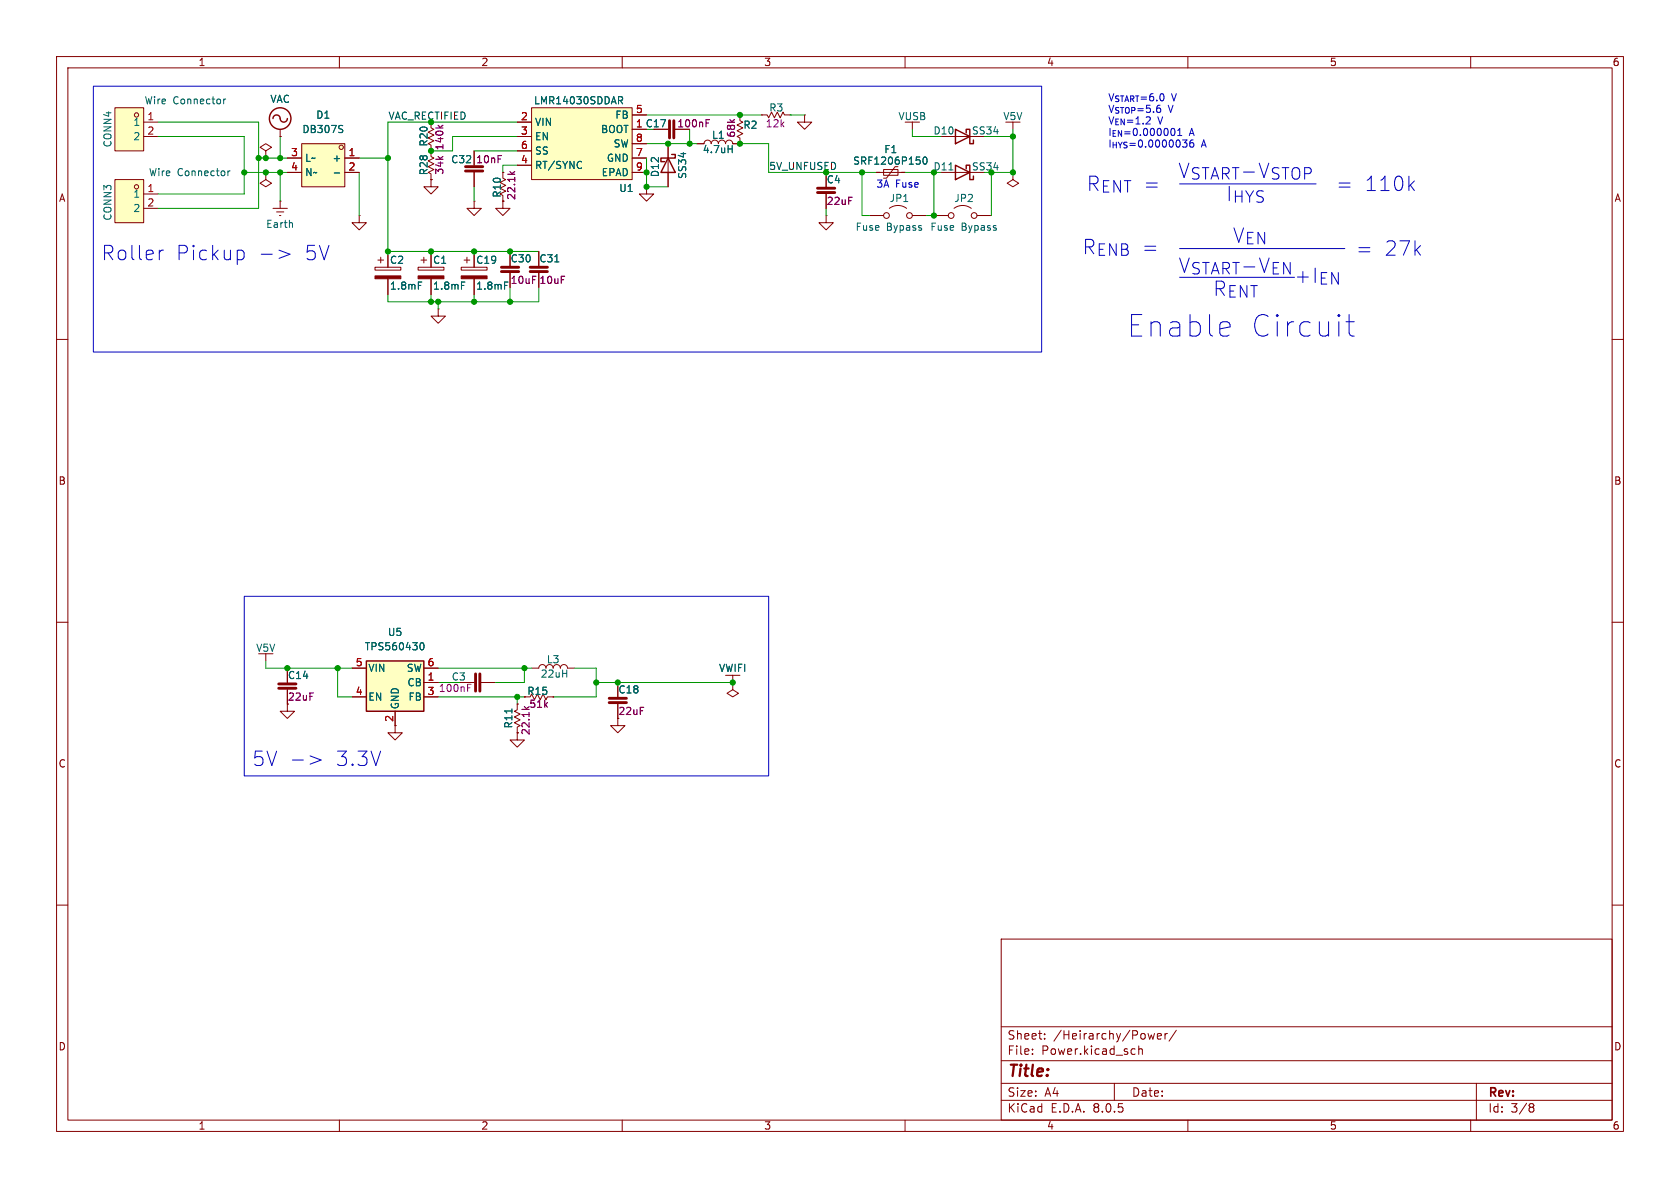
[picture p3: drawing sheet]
<svg xmlns="http://www.w3.org/2000/svg" width="297mm" height="210mm" viewBox="0 0 297 210" stroke-linecap="round" stroke-linejoin="round" font-family="sans-serif">
<g fill="none" stroke="#840000" stroke-width=".18">
<path d="M10 10h277v190h-277zM12 12h273v186h-273zM60 10v2M110 10v2M160 10v2M210 10v2M260 10v2M47 26.7l1-.7-1-.6-1 .6 1 .7v1.2M47 27.9h.1M47 30.5v1.3l1 .6-1 .6-1-.6 1-.6M47 30.5h.1M48.3 36.8h2.5"/>
<path d="M48.9 37.5h1.3M49.4 38.1h.3M49.5 35.6h.1M49.5 35.6v1.2M63.5 38.1v1.3h1.3l-1.3 1.2-1.3-1.2h1.3M63.5 38.1h.1M76.2 26.7v1l.5 .2-1 .5 1 .6-1 .5 1 .5-1 .5 .5 .2v1.1M76.2 26.7h.1M76.2 31.8h.1M76.2 21.6v1l.5 .3-1 .5 1 .5-1 .5 1 .5-1 .5 .5 .3v1M76.2 31.8v1.2h1.3l-1.3 1.3-1.3-1.3h1.3M114.3 33v1.3h1.3l-1.3 1.3-1.3-1.3h1.3"/>
<path d="M114.3 33h.1M115.6 22.9h2.5M119.1 22.9h2.8M146 38.1v1.3h1.3l-1.3 1.2-1.2-1.2h1.2M146 38.1h.1M179.1 30.5v1.3l1 .6-1 .6-1-.6 1-.6M179.1 30.5h.1M179.1 21.6v1.3M10 60h2M66.3 47.2h4.6v.6h-4.6zM66.8 46h1M67.3 45.5v1"/>
<path d="M68.6 44.5v2.7M68.6 49.3v2.8M73.9 47.2h4.6v.6h-4.6zM74.4 46h1M74.9 45.5v1M76.2 44.5v2.7M76.2 49.3v2.8M77.5 54.6v1.3h1.2l-1.2 1.3-1.3-1.3h1.3M77.5 54.6h.1M81.5 47.2h4.6v.6h-4.6zM82 46h1.1M82.5 45.5v1"/>
<path d="M83.8 44.5v2.7M83.8 49.3v2.8M95.2 44.5v2.7M95.2 48.3v2.5M285 60h2M10 110h2M94 118.1h1.2a.64 .64 0 0 1 .7-.6 .64 .64 0 0 1 .6 .6 .64 .64 0 0 1 .7-.6 .64 .64 0 0 1 .6 .6 .64 .64 0 0 1 .6-.6 .64 .64 0 0 1 .7 .6 .64 .64 0 0 1 .6-.6 .64 .64 0 0 1 .6 .6h1.3M285 110h2M69.8 128.3v1.2h1.3l-1.3 1.3-1.2-1.3h1.2M81.3 120.7h2.5M84.8 120.7h2.8M91.4 129.5v1.3h1.3l-1.3 1.3-1.2-1.3h1.2"/>
<path d="M91.4 129.5h.1M91.4 124.5v1l-.5 .2 1 .5-1 .5 1 .6-1 .5 1 .5-.5 .2v1M91.4 124.5h.1M10 160h2M285 160h2M177 166h108v32h-108zM60 198v2M110 198v2M160 198v2M177 194.5h108M177 191.5h108M177 187.5h108"/>
<path d="M177 181.5h108M182.5 186.3v.1M182.5 185.5v.1M184.7 183.6v.1M184.7 182.8v.1M197 191.5v3M200.2 185.4l.5 .1M200.7 186.3l-.5 .1M201.3 185.5l.2-.1 .4 .1 .1 .9M201.3 184.9v1.5M204.1 182.7l-.3 1-.3-.7M204.6 183.2l.7-.1-.1-.3-.4-.1-.2 .2 .1 .7h.5"/>
<path d="M206 182.7v1M206.4 182.7l-.3 .1-.1 .2M208 182.1l-1.3 2M210 198v2M260 198v2M261 191.5v6.5M270.6 195.1h.3l.3 .3-.3 .3M270.6 195.7h.3M270.9 195.7l.2 .2 .1 .4-.3 .3h-.3"/>
</g>
<path d="M77.5 22.1l.4 .5M78.3 22.1l-.5 .4M124.8 21.8h.4M124.8 21.2h.6M82.7 121.6h.4M82.7 121h.6M92.7 124.9l.5 .5" fill="none" stroke="#840084" stroke-width=".18"/>
<g fill="#840000" stroke="#840000" stroke-width=".18">
<path d="M73.9 48.8h4.6v.5h-4.6z"/>
<path d="M81.5 48.8h4.6v.5h-4.6z"/>
<path d="M66.3 48.8h4.6v.5h-4.6z"/>
</g>
<path d="M51.6 39.4l.1 .8M74 49.9h.6M81.6 49.9h.6M89.2 49.9h.6M98.1 46.3h.7M90.5 125.3v.7" fill="none" stroke="#006464" stroke-width=".18"/>
<path d="M118.4 21.3v3.1M119.1 21.3v3.1M93.7 48h3.1M93.7 47.2h3.1M84.1 119.1v3.1M84.8 119.1v3.1" fill="none" stroke="#840000" stroke-width=".51"/>
<path d="M94 19.1h17.8v12.7h-17.8z" fill="#ffffc2"/>
<g fill="none" stroke="#840000" stroke-width=".18">
<path d="M94 19.1h17.8v12.7h-17.8zM49.5 24.1h.1M49.5 22.9v1.2M83.8 35.6v1.2h1.3l-1.3 1.3-1.3-1.3h1.3M83.8 35.6h.1M83.8 26.7v2.5M83.8 30.2v2.8M88.9 35.6v1.2h1.3l-1.3 1.3-1.3-1.3h1.3M88.9 35.6h.1M88.9 30.5v1l.5 .3-1 .5 1 .5-1 .5 1 .5-1 .5 .5 .2v1.1M88.9 30.5h.1M91.4 21.6h2.6"/>
<path d="M91.4 24.1h2.6M91.4 29.2h2.6M91.4 26.7h2.6M111.8 22.9h2.5M111.8 20.3h2.5M111.8 27.9h2.5M111.8 25.4h2.5M111.8 30.5h2.5M118.1 25.4v7.6M123.2 25.4h1.3a.64 .64 0 0 1 .6-.6 .64 .64 0 0 1 .6 .6 .64 .64 0 0 1 .7-.6 .64 .64 0 0 1 .6 .6 .64 .64 0 0 1 .6-.6 .64 .64 0 0 1 .7 .6 .64 .64 0 0 1 .6-.6 .64 .64 0 0 1 .6 .6h1.3M166.4 24.1h5M90.2 44.5v2.7"/>
<path d="M90.2 48.3v2.5"/>
</g>
<path d="M109.3 17.1h.5l.3 .2-.1 .4-.7 .1M109.6 17.8l.5 .6M102.8 28.6h.1M102.8 29.7h.1M128.7 26.3h.7M129.4 25.7v1.3" fill="none" stroke="#006464" stroke-width=".18"/>
<path d="M82.3 29.5h3M82.3 30.2h3M88.6 48h3.1M88.6 47.2h3.1" fill="none" stroke="#840000" stroke-width=".51"/>
<g fill="none" stroke="#840000" stroke-width=".25">
<path d="M48.3 21a.67 .67 0 0 1 .7-.7 .67 .67 0 0 1 .6 .9 .64 .64 0 0 0 .7 .4 .64 .64 0 0 0 .5-.6M118.1 27.9l1.3 2.6h-2.6zM118.7 27.3h.7v.6h-2.6v.7h.7M168.9 22.9l2.5 1.2-2.5 1.3zM170.8 23.5v-.6h.6v2.5h.7v-.6"/>
<circle cx="49.5" cy="21" r="1.9"/>
</g>
<path d="M90.2 30.3l.4 .5M91 30.3l-.5 .4" fill="none" stroke="#840084" stroke-width=".18"/>
<path d="M20.3 31.8h5.1v7.6h-5.1z" fill="#ffffc2"/>
<g fill="none" stroke="#840000" stroke-width=".18">
<path d="M20.3 31.8h5.1v7.6h-5.1zM25.4 34.3h2.5M25.4 36.8h2.5"/>
<circle cx="24.1" cy="33" r=".38"/>
</g>
<path d="M40.3 30.2v.9M40.7 30.2l-.4 .3" fill="none" stroke="#006464" stroke-width=".18"/>
<path d="M20.3 19.1h5.1v7.6h-5.1z" fill="#ffffc2"/>
<g fill="none" stroke="#840000" stroke-width=".18">
<path d="M20.3 19.1h5.1v7.6h-5.1zM25.4 21.6h2.5M25.4 24.1h2.5"/>
<circle cx="24.1" cy="20.3" r=".38"/>
</g>
<path d="M39.5 17.5v.9M39.9 17.5l-.4 .3" fill="none" stroke="#006464" stroke-width=".18"/>
<path d="M53.3 25.4h7.7v7.6h-7.7z" fill="#ffffc2"/>
<g fill="none" stroke="#840000" stroke-width=".18">
<path d="M50.8 27.9h2.5M50.8 30.5h2.5M53.3 25.4h7.7v7.6h-7.7zM61 27.9h2.5M61 30.5h2.5M130.8 20.3v1l.5 .3-1 .5 1 .5-1 .5 1 .5-1 .5 .5 .3v1M130.8 20.3h.1M130.8 25.4h.1M134.6 20.3h1l.3 .5 .5-1 .5 1 .5-1 .5 1 .5-1 .3 .5h1M134.6 20.3h.1M139.7 20.3h.1M142.2 20.3v1.3h1.3l-1.3 1.3-1.2-1.3h1.2"/>
<path d="M142.2 20.3h.1M146 30.5v2.8M146 34.3v2.5M153.7 38.1h2.5M154.9 30.5h5.1M156.2 30h2.5v1h-2.5zM157.2 36.8a2.54 2.54 0 0 1 3.1 0M158.7 29.5h-.5l-1.5 2h-.5M161.3 21.6v1.3M161.3 38.1h2.5M165.1 38.1h2.5M166.4 30.5h5"/>
<path d="M168.7 36.8a2.54 2.54 0 0 1 3 0M172.7 38.1h2.6M50.8 118.1v2.8M50.8 121.9v3.8h1.3l-1.3 1.3-1.3-1.3h1.3"/>
<circle cx="60.3" cy="26" r=".38"/>
<circle cx="156.7" cy="38.1" r=".51"/>
<circle cx="160.8" cy="38.1" r=".51"/>
<circle cx="168.1" cy="38.1" r=".51"/>
<circle cx="172.2" cy="38.1" r=".51"/>
</g>
<path d="M59.1 30.6h.9M60.4 22.2h.2M60.5 22.9l.1 .2-.1 .3M163.3 27.8h.2a.68 .68 0 0 1 .4 .6 .68 .68 0 0 1-.4 .6 .84 .84 0 0 1-.2-1.2zM167.8 30h.7" fill="none" stroke="#006464" stroke-width=".18"/>
<path d="M144.5 34h3.1M144.5 33.3h3.1M49.3 121.7h3M49.3 120.9h3" fill="none" stroke="#840000" stroke-width=".51"/>
<path d="M168.9 29.2l2.5 1.3-2.5 1.3zM170.8 29.8v-.6h.6v2.6h.7v-.7" fill="none" stroke="#840000" stroke-width=".25"/>
<path d="M64.8 116.8h10.1v8.9h-10.1z" fill="#ffffc2"/>
<path d="M64.8 116.8h10.1v8.9h-10.1z" fill="none" stroke="#840000" stroke-width=".25"/>
<g fill="none" stroke="#840000" stroke-width=".18">
<path d="M49.5 24.1h.1M50.8 27.9h2.5M50.8 30.5h2.5M61 27.9h2.5M61 30.5h2.5M76.2 31.8h.1M76.2 26.7h.1M83.8 26.7v2.5M83.8 30.2v2.8M88.9 35.6h.1M88.9 30.5h.1M91.4 21.6h2.6"/>
<path d="M91.4 24.1h2.6M91.4 29.2h2.6M91.4 26.7h2.6M111.8 25.4h2.5M111.8 22.9h2.5M111.8 20.3h2.5M111.8 27.9h2.5M111.8 30.5h2.5M114.3 33h.1M115.6 22.9h2.5M118.1 25.4v2.5M118.1 30.5v2.5"/>
<path d="M119.1 22.9h2.8M123.2 25.4h1.3M129.5 25.4h1.3M130.8 20.3h.1M130.8 25.4h.1M146 30.5v2.8M146 34.3v2.5M154.9 30.5h.7M159.4 30.5h.6M68.6 44.5v2.7M68.6 49.3v2.8M76.2 44.5v2.7"/>
<path d="M76.2 49.3v2.8M83.8 44.5v2.7M83.8 49.3v2.8M90.2 44.5v2.7M90.2 48.3v2.5M95.2 44.5v2.7M95.2 48.3v2.5M47 115.6v1.2M50.8 118.1v2.8M62.2 118.1h2.6M74.9 118.1h2.6M129.5 119.4v1.3"/>
<path d="M50.8 121.9v2.6M62.2 123.2h2.6M69.8 125.7v2.6M74.9 120.7h2.6M74.9 123.2h2.6M91.4 124.5h.1M91.4 129.5h.1M92.7 123.2h1l.3-.5 .5 1 .5-1 .5 1 .5-1 .5 1 .3-.5h1M97.8 123.2h.1M109.2 124.5v3.8h1.3l-1.3 1.2-1.3-1.2h1.3M109.2 120.7v2.7M129.5 120.7v1.2l1.1 .7-1.1 .6-1-.6 1-.7"/>
<path d="M129.5 120.7h.1"/>
</g>
<g fill="none" stroke="#006464" stroke-width=".18">
<path d="M109.3 17.1h.5l.3 .2-.1 .4-.7 .1M109.6 17.8l.5 .6M59.1 30.6h.9M60.4 22.2h.2M60.5 22.9l.1 .2-.1 .3M102.8 28.6h.1M102.8 29.7h.1M128.7 26.3h.7M129.4 25.7v1.3M163.3 27.8h.2a.68 .68 0 0 1 .4 .6 .68 .68 0 0 1-.4 .6 .84 .84 0 0 1-.2-1.2zM74 49.9h.6M81.6 49.9h.6"/>
<path d="M89.2 49.9h.6M98.1 46.3h.7M74.2 114.1l.2-.4 .1-.1a.68 .68 0 0 1 .5 .6 .68 .68 0 0 1-.5 .7l-.1-.1-.2-.4M90.5 125.3v.7"/>
</g>
<path d="M107.7 124.2h3M107.7 123.4h3" fill="none" stroke="#840000" stroke-width=".51"/>
<g fill="none" stroke="#0000c2" stroke-width=".18">
<path d="M16.5 15.2h167.6v47h-167.6zM208.5 32.5h24.2M28.9 44.2a.65 .65 0 0 0-.7 .5M42.2 44.2h.5l.5 .5v.7l-.2 .3-.3 .2h-.5M46.2 44.9h1.9M49.3 44.2l2 .7-2 .8M208.5 49h20.4M208.5 43.9h29.2M217.3 57.1l.2 .7-1.9 .3M238 56.9h1.4M238.5 55.6v3.3l.2 .3 .7 .2M43.2 105.4h92.7v31.8h-92.7z"/>
<path d="M54.8 133.6l2 .8-2 .7"/>
</g>
<g fill="none" stroke="#009600" stroke-width=".18">
<path d="M27.9 24.1h15.3v10.2h-15.3M27.9 21.6h17.8v15.2h-17.8M43.2 30.5h7.6M45.7 27.9h5.1M49.5 24.1v3.8M49.5 30.5v5.1M63.5 27.9h5.1M63.5 30.5v7.6M83.8 26.7h7.6M83.8 33v2.6M91.4 24.1h-11.4v2.6h-3.8M91.4 21.6h-22.8v22.9h26.6"/>
<path d="M91.4 29.2h-2.5v1.3M114.3 20.3h20.3M114.3 27.9v5.1h3.8M114.3 25.4h8.9M121.9 22.9v2.5M130.8 25.4h5.1v5.1h19M139.7 20.3h2.5M146 36.8v1.3M152.4 30.5v7.6h1.3M160 30.5h5.1v7.6h-1.3M161.3 22.9v1.2h5.1M174 24.1h5.1"/>
<path d="M179.1 22.9v7.6h-3.8v7.6M76.2 52.1v1.2M77.5 53.3v1.3M83.8 52.1v1.2M90.2 50.8v2.5M95.2 50.8v2.5h-26.6v-1.2M47 116.8v1.3h15.2M59.7 118.1v5.1h2.5M77.5 118.1h16.5M92.7 118.1v2.6h-5.1M101.6 118.1h3.8v5.1h-7.6M77.5 123.2h15.2"/>
<path d="M77.5 120.7h3.8M91.4 123.2v1.3M105.4 120.7h24.1"/>
</g>
<path d="M77.5 22.1l.4 .5M78.3 22.1l-.5 .4M90.2 30.3l.4 .5M91 30.3l-.5 .4M124.8 21.8h.4M124.8 21.2h.6M92.7 124.9l.5 .5" fill="none" stroke="#840084" stroke-width=".18"/>
<g fill="#009600" stroke="#009600" stroke-width=".18">
<circle cx="114.3" cy="33" r=".46"/>
<circle cx="114.3" cy="30.5" r=".46"/>
<circle cx="90.2" cy="53.3" r=".46"/>
<circle cx="90.2" cy="44.5" r=".46"/>
<circle cx="105.4" cy="120.7" r=".46"/>
<circle cx="92.7" cy="118.1" r=".46"/>
<circle cx="130.8" cy="25.4" r=".46"/>
<circle cx="130.8" cy="20.3" r=".46"/>
<circle cx="121.9" cy="25.4" r=".46"/>
<circle cx="109.2" cy="120.7" r=".46"/>
<circle cx="129.5" cy="120.7" r=".46"/>
<circle cx="118.1" cy="25.4" r=".46"/>
<circle cx="47" cy="30.5" r=".46"/>
<circle cx="49.5" cy="27.9" r=".46"/>
<circle cx="49.5" cy="30.5" r=".46"/>
<circle cx="68.6" cy="27.9" r=".46"/>
<circle cx="76.2" cy="44.5" r=".46"/>
<circle cx="47" cy="27.9" r=".46"/>
<circle cx="45.7" cy="27.9" r=".46"/>
<circle cx="43.2" cy="30.5" r=".46"/>
<circle cx="68.6" cy="44.5" r=".46"/>
<circle cx="77.5" cy="53.3" r=".46"/>
<circle cx="83.8" cy="44.5" r=".46"/>
<circle cx="76.2" cy="53.3" r=".46"/>
<circle cx="83.8" cy="53.3" r=".46"/>
<circle cx="152.4" cy="30.5" r=".46"/>
<circle cx="179.1" cy="30.5" r=".46"/>
<circle cx="179.1" cy="24.1" r=".46"/>
<circle cx="165.1" cy="38.1" r=".46"/>
<circle cx="76.2" cy="26.7" r=".46"/>
<circle cx="91.4" cy="123.2" r=".46"/>
<circle cx="59.7" cy="118.1" r=".46"/>
<circle cx="50.8" cy="118.1" r=".46"/>
</g>
<g font-size="5.3" fill="#0000c2">
<text x="199.3" y="59.8">Enable</text>
<text x="220.9" y="59.8">Circuit</text>
</g>
<g font-size="3.5" fill="#0000c2">
<text x="192.1" y="34">R_{ENT}</text>
<text x="202" y="34">=</text>
<text x="208.2" y="31.7">V_{START}-V_{STOP}</text>
<text x="216.7" y="35.8">I_{HYS}</text>
<text x="236.2" y="34">=</text>
<text x="241.2" y="34">110k</text>
<text x="17.8" y="46.2">Roller</text>
<text x="30.9" y="46.2">Pickup</text>
<text x="53.6" y="46.2">5V</text>
<text x="191.3" y="45.2">R_{ENB}</text>
<text x="201.8" y="45.2">=</text>
<text x="217.9" y="43.2">V_{EN}</text>
<text x="239.7" y="45.4">=</text>
<text x="244.7" y="45.4">27k</text>
<text x="208.3" y="48.5">V_{START}-V_{EN}</text>
<text x="214.4" y="52.6">R_{ENT}</text>
<text x="228.7" y="50.3">+I_{EN}</text>
<text x="44.4" y="135.6">5V -&gt;</text>
<text x="59.1" y="135.6">3.3V</text>
</g>
<text font-size="2.8" fill="#840000" x="178" y="190.9">Title:</text>
<g font-size="2.1" fill="#840000">
<text x="178" y="184">Sheet:</text>
<text x="186.2" y="184">/Heirarchy/Power/</text>
<text x="178" y="186.7">File:</text>
<text x="184.1" y="186.7">Power.kicad_sch</text>
<text x="178" y="196.9">KiCad</text>
<text x="178" y="194.1">Size:</text>
<text x="184.7" y="194.1">A4</text>
<text x="185.7" y="196.9">E.D.A.</text>
<text x="193.3" y="196.9">8.0.5</text>
<text x="200" y="194.1">Date:</text>
<text x="263" y="194.3">Rev:</text>
<text x="263" y="196.9">Id:</text>
<text x="267.1" y="196.9">3/8</text>
</g>
<g font-size="1.8" fill="#840000">
<text x="35" y="11.9">1</text>
<text x="85" y="11.9">2</text>
<text x="135" y="11.9">3</text>
<text x="185" y="11.9">4</text>
<text x="235" y="11.9">5</text>
<text x="285" y="11.9">6</text>
<text x="10.3" y="35.9">A</text>
<text x="285.3" y="35.9">A</text>
<text x="10.3" y="85.9">B</text>
<text x="285.3" y="85.9">B</text>
<text x="50.8" y="124.1">22uF</text>
<text x="93.1" y="123">R15</text>
<text x="109.2" y="126.6">22uF</text>
<text x="10.3" y="135.9">C</text>
<text x="285.3" y="135.9">C</text>
<text x="10.3" y="185.9">D</text>
<text x="285.3" y="185.9">D</text>
<text x="35" y="199.9">1</text>
<text x="85" y="199.9">2</text>
<text x="135" y="199.9">3</text>
<text x="185" y="199.9">4</text>
<text x="235" y="199.9">5</text>
<text x="285" y="199.9">6</text>
</g>
<g font-size="1.8" fill="#006464">
<text x="23.5" y="22.5">1</text>
<text x="25.5" y="18.6">Wire</text>
<text x="30.6" y="18.6">Connector</text>
<text x="47.7" y="18.4">VAC</text>
<text x="53.4" y="23.7">DB307S</text>
<text x="55.8" y="21.2">D1</text>
<text x="94.3" y="18.6">LMR14030SDDAR</text>
<text x="94.5" y="22.5">VIN</text>
<text x="106.2" y="23.7">BOOT</text>
<text x="108.7" y="21.2">FB</text>
<text x="131.3" y="23">R2</text>
<text x="135.9" y="19.9">R3</text>
<text x="158.7" y="21.4">VUSB</text>
<text x="164.9" y="24">D10</text>
<text x="171.7" y="24">SS34</text>
<text x="177.3" y="21.4">V5V</text>
<text x="19.9" y="26.2" transform="rotate(-90 19.9 26.2)">CONN4</text>
<text x="23.5" y="25">2</text>
<text x="53.8" y="28.8">L~</text>
<text x="58.7" y="28.8">+</text>
<text x="75.8" y="26" transform="rotate(-90 75.8 26)">R20</text>
<text x="79.7" y="29.1">C32</text>
<text x="94.5" y="25">EN</text>
<text x="94.5" y="27.5">SS</text>
<text x="107.2" y="28.8">GND</text>
<text x="108.4" y="26.3">SW</text>
<text x="124.1" y="27.3">4.7uH</text>
<text x="125.8" y="24.7">L1</text>
<text x="150.7" y="29.3">SRF1206P150</text>
<text x="156.2" y="27.3">F1</text>
<text x="23.5" y="35.2">1</text>
<text x="26.2" y="31.3">Wire</text>
<text x="31.3" y="31.3">Connector</text>
<text x="53.8" y="31.3">N~</text>
<text x="75.8" y="31.1" transform="rotate(-90 75.8 31.1)">R28</text>
<text x="88.7" y="35" transform="rotate(-90 88.7 35)">R10</text>
<text x="94.5" y="30.1">RT/SYNC</text>
<text x="106.3" y="31.3">EPAD</text>
<text x="109.4" y="34.1">U1</text>
<text x="116.7" y="31.4" transform="rotate(-90 116.7 31.4)">D12</text>
<text x="121.5" y="31.7" transform="rotate(-90 121.5 31.7)">SS34</text>
<text x="146.1" y="32.6">C4</text>
<text x="157.2" y="35.9">JP1</text>
<text x="168.6" y="35.9">JP2</text>
<text x="19.9" y="39.1" transform="rotate(-90 19.9 39.1)">CONN3</text>
<text x="23.5" y="37.7">2</text>
<text x="46.9" y="40.5">Earth</text>
<text x="151.2" y="41">Fuse</text>
<text x="156.7" y="41">Bypass</text>
<text x="164.4" y="41">Fuse</text>
<text x="169.9" y="41">Bypass</text>
<text x="68.8" y="46.8">C2</text>
<text x="76.5" y="46.8">C1</text>
<text x="84.1" y="46.8">C19</text>
<text x="90.2" y="46.6">C30</text>
<text x="95.3" y="46.6">C31</text>
<text x="68.8" y="51.4">1.8mF</text>
<text x="76.5" y="51.4">1.8mF</text>
<text x="84.1" y="51.4">1.8mF</text>
<text x="68.5" y="112.6">U5</text>
<text x="45.2" y="115.4">V5V</text>
<text x="64.4" y="115.2">TPS560430</text>
<text x="65" y="119">VIN</text>
<text x="71.8" y="119">SW</text>
<text x="95.5" y="120">22uH</text>
<text x="96.6" y="117.4">L3</text>
<text x="127" y="119">VWIFI</text>
<text x="50.8" y="120.2">C14</text>
<text x="65" y="124.1">EN</text>
<text x="70.7" y="125.5" transform="rotate(-90 70.7 125.5)">GND</text>
<text x="71.9" y="121.5">CB</text>
<text x="72.1" y="124.1">FB</text>
<text x="109.2" y="122.8">C18</text>
<text x="90.8" y="128.9" transform="rotate(-90 90.8 128.9)">R11</text>
</g>
<g font-size="1.8" fill="#a90000">
<text x="26" y="21.3">1</text>
<text x="26" y="23.9">2</text>
<text x="92" y="21.3">2</text>
<text x="92" y="23.9">3</text>
<text x="112.3" y="22.6">1 C17</text>
<text x="112.3" y="20.1">5</text>
<text x="51.4" y="27.7">3</text>
<text x="61.5" y="27.7">1</text>
<text x="92" y="29">4</text>
<text x="92" y="26.4">6</text>
<text x="112.3" y="27.7">7</text>
<text x="112.3" y="25.1">8</text>
<text x="26" y="34">1</text>
<text x="51.4" y="30.2">4</text>
<text x="61.5" y="30.2">2</text>
<text x="112.3" y="30.2">9</text>
<text x="26" y="36.6">2</text>
<text x="62.8" y="117.9">5</text>
<text x="75.5" y="117.9">6</text>
<text x="62.8" y="122.9">4</text>
<text x="75.5" y="120.4">1</text>
<text x="75.5" y="122.9">3</text>
<text x="69.6" y="127.7" transform="rotate(-90 69.6 127.7)">2</text>
</g>
<g font-size="1.8" fill="#009600">
<text x="68.6" y="21.2">VAC_RECTIFIED</text>
<text x="135.9" y="30.1">5V_UNFUSED</text>
<text x="164.9" y="30.3">D11</text>
<text x="171.7" y="30.3">SS34</text>
</g>
<g font-size="1.8" fill="#840084">
<text x="119.6" y="22.7">100nF</text>
<text x="135.3" y="22.7">12k</text>
<text x="78.6" y="26.7" transform="rotate(-90 78.6 26.7)">140k</text>
<text x="84.1" y="29.1">10nF</text>
<text x="130.1" y="24.4" transform="rotate(-90 130.1 24.4)">68k</text>
<text x="78.6" y="31" transform="rotate(-90 78.6 31)">34k</text>
<text x="91.3" y="35.4" transform="rotate(-90 91.3 35.4)">22.1k</text>
<text x="146.1" y="36.4">22uF</text>
<text x="90.2" y="50.4">10uF</text>
<text x="95.3" y="50.4">10uF</text>
<text x="77.5" y="122.5">100nF</text>
<text x="79.8" y="120.5">C3</text>
<text x="93.5" y="125.3">51k</text>
<text x="93.8" y="130" transform="rotate(-90 93.8 130)">22.1k</text>
</g>
<g font-size="1.8" fill="#0000c2">
<text x="195.8" y="18.1">V_{START}=6.0</text>
<text x="195.8" y="20.2">V_{STOP}=5.6</text>
<text x="195.8" y="22.2">V_{EN}=1.2V</text>
<text x="206.5" y="20.2">V</text>
<text x="207.1" y="18.1">V</text>
<text x="195.8" y="24.2">I_{EN}=0.000001 A</text>
<text x="195.8" y="26.3">I_{HYS}=0.0000036 A</text>
<text x="154.8" y="33.4">3A</text>
<text x="158.3" y="33.4">Fuse</text>
</g>
</svg>
